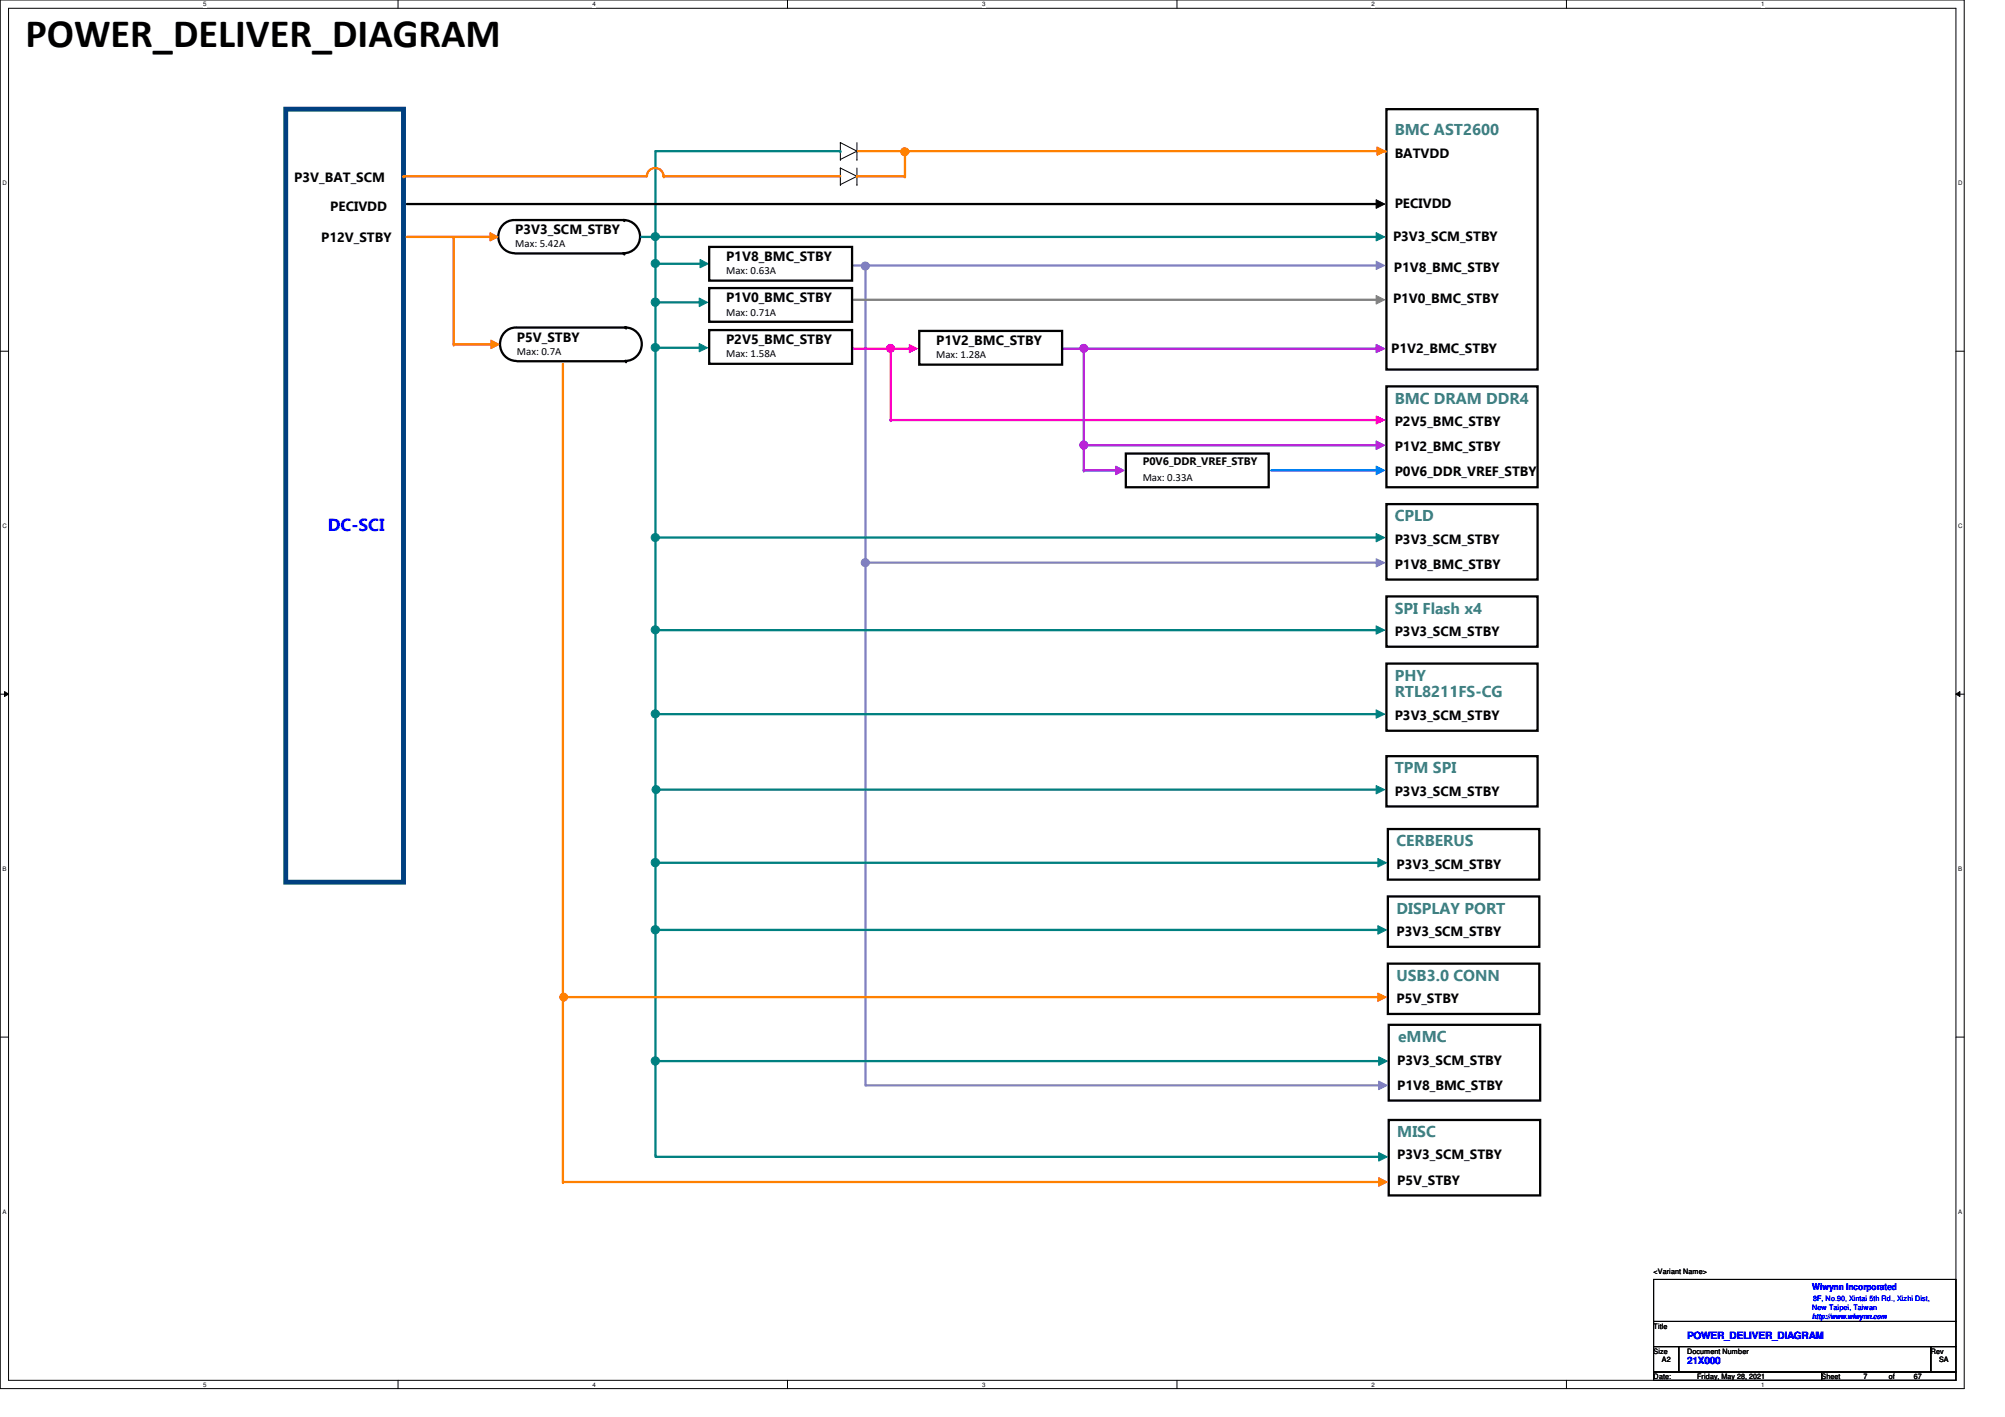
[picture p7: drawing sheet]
<svg xmlns="http://www.w3.org/2000/svg" width="297mm" height="210mm" viewBox="0 0 297 210" stroke-linecap="round" stroke-linejoin="round" font-family="sans-serif">
<path d="M0 0h291v205.7h-291zM1.3 1.2h288.5v203.3h-288.5z" fill="none" stroke="#000" stroke-width=".15"/>
<g fill="#fff">
<path d="M30.1 .1h.5v1h-.5z"/>
<path d="M30.1 204.6h.5v1h-.5z"/>
</g>
<path d="M59 0v1.2M59 204.5v1.2" fill="none" stroke="#000" stroke-width=".15"/>
<g fill="#fff">
<path d="M87.8 .1h.5v1h-.5z"/>
<path d="M87.8 204.6h.5v1h-.5z"/>
</g>
<path d="M116.7 0v1.2M116.7 204.5v1.2" fill="none" stroke="#000" stroke-width=".15"/>
<g fill="#fff">
<path d="M145.5 .1h.5v1h-.5z"/>
<path d="M145.5 204.6h.5v1h-.5z"/>
</g>
<path d="M174.4 0v1.2M174.4 204.5v1.2" fill="none" stroke="#000" stroke-width=".15"/>
<g fill="#fff">
<path d="M203.2 .1h.5v1h-.5z"/>
<path d="M203.2 204.6h.5v1h-.5z"/>
</g>
<path d="M232.1 0v1.2M232.1 204.5v1.2" fill="none" stroke="#000" stroke-width=".15"/>
<g fill="#fff">
<path d="M260.9 .1h.5v1h-.5z"/>
<path d="M260.9 204.6h.5v1h-.5z"/>
<path d="M.4 26.6h.6v1h-.6z"/>
<path d="M290.1 26.6h.6v1h-.6z"/>
<path d="M.4 77.4h.6v1h-.6z"/>
<path d="M290.1 77.4h.6v1h-.6z"/>
</g>
<path d="M0 52h1.3M289.8 52h1.2" fill="none" stroke="#000" stroke-width=".15"/>
<g fill="#fff">
<path d="M.4 128.2h.6v1h-.6z"/>
<path d="M290.1 128.2h.6v1h-.6z"/>
</g>
<path d="M0 102.8h1.3M.7 102.4l.6 .4-.6 .4zM289.8 102.8l.6-.4v.8zM289.8 102.8h1.2" fill="none" stroke="#000" stroke-width=".15"/>
<path d="M.7 102.4l.6 .4-.6 .4zM289.8 102.8l.6-.4v.8z" fill="#000"/>
<g fill="#fff">
<path d="M.4 179h.5v1h-.5z"/>
<path d="M290.1 179h.6v1h-.6z"/>
</g>
<path d="M0 153.6h1.3M289.8 153.6h1.2" fill="none" stroke="#000" stroke-width=".15"/>
<g fill="none" stroke="#000" stroke-width=".34">
<path d="M205.4 16.2h22.4v38.5h-22.4zM76.2 32.6a2.46 2.46 0 0 0-2.4 2.5 2.46 2.46 0 0 0 2.4 2.4M76.3 32.6h16.2M76.3 37.5h16.2M92.4 32.6a2.46 2.46 0 0 1 2.4 2.5 2.46 2.46 0 0 1-2.4 2.4M76.5 48.5a2.48 2.48 0 0 0-2.4 2.5 2.48 2.48 0 0 0 2.4 2.5M76.6 48.5h16.1M76.6 53.5h16.1M92.6 48.5a2.48 2.48 0 0 1 2.5 2.5 2.48 2.48 0 0 1-2.5 2.5M205.4 57.2h22.4v15h-22.4zM205.4 74.7h22.4v11.2h-22.4zM205.4 88.3h22.4v7.5h-22.4z"/>
<path d="M205.4 98.3h22.4v9.9h-22.4zM205.4 112h22.4v7.5h-22.4zM205.6 122.8h22.4v7.5h-22.4zM205.6 132.8h22.4v7.5h-22.4zM205.6 142.7h22.4v7.5h-22.4zM205.7 165.9h22.5v11.2h-22.5z"/>
</g>
<g fill="#000">
<circle cx="92.5" cy="32.6" r=".17"/>
<circle cx="92.5" cy="37.5" r=".17"/>
<circle cx="92.7" cy="53.5" r=".17"/>
<circle cx="92.7" cy="48.5" r=".17"/>
</g>
<path d="M42.3 16.2h17.5v114.5h-17.5z" fill="none" stroke="#004080" stroke-width=".72"/>
<path d="M60.3 35.1h12.6" fill="none" stroke="#f00" stroke-width=".34"/>
<circle cx="72.9" cy="35.1" r=".17" fill="#f00"/>
<path d="M67.2 51h6.2" fill="none" stroke="#f00" stroke-width=".34"/>
<circle cx="73.4" cy="51" r=".17" fill="#f00"/>
<path d="M72.6 34.5l1.2 .6-1.2 .6z" fill-rule="evenodd" fill="#f00"/>
<path d="M72.6 34.5l1.2 .6-1.2 .6z" fill="none" stroke="#f00" stroke-width=".15"/>
<path d="M95 35.1h109.6" fill="none" stroke="#008080" stroke-width=".34"/>
<circle cx="204.6" cy="35.1" r=".17" fill="#008080"/>
<path d="M97.1 22.4v148.7" fill="none" stroke="#008080" stroke-width=".34"/>
<circle cx="97.1" cy="171.1" r=".17" fill="#008080"/>
<path d="M97.2 39.1h6.8" fill="none" stroke="#008080" stroke-width=".34"/>
<circle cx="104" cy="39.1" r=".17" fill="#008080"/>
<path d="M128.2 39.3v121.4" fill="none" stroke="#8080c0" stroke-width=".34"/>
<circle cx="128.2" cy="160.7" r=".17" fill="#8080c0"/>
<path d="M126.5 39.3h78" fill="none" stroke="#8080c0" stroke-width=".34"/>
<circle cx="204.5" cy="39.3" r=".17" fill="#8080c0"/>
<path d="M126.5 44.4h77.6" fill="none" stroke="#808080" stroke-width=".34"/>
<circle cx="204.1" cy="44.4" r=".17" fill="#808080"/>
<path d="M203.9 34.5l1.2 .6-1.2 .6z" fill-rule="evenodd" fill="#008080"/>
<path d="M203.9 34.5l1.2 .6-1.2 .6z" fill="none" stroke="#008080" stroke-width=".15"/>
<path d="M103.7 38.4l1.2 .7-1.2 .6z" fill-rule="evenodd" fill="#008080"/>
<path d="M103.7 38.4l1.2 .7-1.2 .6z" fill="none" stroke="#008080" stroke-width=".15"/>
<path d="M203.9 43.8l1.2 .6-1.2 .6z" fill-rule="evenodd" fill="#808080"/>
<path d="M203.9 43.8l1.2 .6-1.2 .6z" fill="none" stroke="#808080" stroke-width=".15"/>
<path d="M67.2 35.1v15.9" fill="none" stroke="#f00" stroke-width=".34"/>
<circle cx="67.2" cy="51" r=".17" fill="#f00"/>
<path d="M131.9 51.6v10.6" fill="none" stroke="#f0f" stroke-width=".34"/>
<circle cx="131.9" cy="62.2" r=".17" fill="#f0f"/>
<path d="M126.4 51.6h9" fill="none" stroke="#f0f" stroke-width=".34"/>
<circle cx="135.4" cy="51.6" r=".17" fill="#f0f"/>
<path d="M134.7 51l1.2 .6-1.2 .6z" fill-rule="evenodd" fill="#f0f"/>
<path d="M134.7 51l1.2 .6-1.2 .6z" fill="none" stroke="#f0f" stroke-width=".15"/>
<path d="M157.3 51.6h47.3" fill="none" stroke="#8000ff" stroke-width=".34"/>
<circle cx="204.6" cy="51.6" r=".17" fill="#8000ff"/>
<path d="M83.4 53.9v121.2" fill="none" stroke="#ff8000" stroke-width=".34"/>
<circle cx="83.4" cy="175.1" r=".17" fill="#ff8000"/>
<path d="M131.9 62.2h72.5" fill="none" stroke="#f0f" stroke-width=".34"/>
<circle cx="204.4" cy="62.2" r=".17" fill="#f0f"/>
<path d="M203.9 61.6l1.2 .6-1.2 .6z" fill-rule="evenodd" fill="#f0f"/>
<path d="M203.9 61.6l1.2 .6-1.2 .6z" fill="none" stroke="#f0f" stroke-width=".15"/>
<path d="M160.6 69.7h5.2" fill="none" stroke="#8000ff" stroke-width=".34"/>
<circle cx="165.8" cy="69.7" r=".17" fill="#8000ff"/>
<path d="M165.3 69l1.2 .7-1.2 .6z" fill-rule="evenodd" fill="#8000ff"/>
<path d="M165.3 69l1.2 .7-1.2 .6z" fill="none" stroke="#8000ff" stroke-width=".15"/>
<path d="M160.6 51.8v17.9" fill="none" stroke="#8000ff" stroke-width=".34"/>
<circle cx="160.6" cy="69.7" r=".17" fill="#8000ff"/>
<path d="M188.3 69.7h16.1" fill="none" stroke="#0080ff" stroke-width=".34"/>
<circle cx="204.4" cy="69.7" r=".17" fill="#0080ff"/>
<path d="M203.9 69l1.2 .7-1.2 .6z" fill-rule="evenodd" fill="#0080ff"/>
<path d="M203.9 69l1.2 .7-1.2 .6z" fill="none" stroke="#0080ff" stroke-width=".15"/>
<path d="M97.1 79.6h107.3" fill="none" stroke="#008080" stroke-width=".34"/>
<circle cx="204.4" cy="79.6" r=".17" fill="#008080"/>
<path d="M203.9 79l1.2 .6-1.2 .7z" fill-rule="evenodd" fill="#008080"/>
<path d="M203.9 79l1.2 .6-1.2 .7z" fill="none" stroke="#008080" stroke-width=".15"/>
<path d="M128.4 83.4h75.9" fill="none" stroke="#8080c0" stroke-width=".34"/>
<circle cx="204.3" cy="83.4" r=".17" fill="#8080c0"/>
<path d="M203.9 82.8l1.2 .6-1.2 .6z" fill-rule="evenodd" fill="#8080c0"/>
<path d="M203.9 82.8l1.2 .6-1.2 .6z" fill="none" stroke="#8080c0" stroke-width=".15"/>
<path d="M97.1 93.3h107.3" fill="none" stroke="#008080" stroke-width=".34"/>
<circle cx="204.4" cy="93.3" r=".17" fill="#008080"/>
<path d="M203.9 92.7l1.2 .6-1.2 .6z" fill-rule="evenodd" fill="#008080"/>
<path d="M203.9 92.7l1.2 .6-1.2 .6z" fill="none" stroke="#008080" stroke-width=".15"/>
<path d="M97.1 105.8h107.3" fill="none" stroke="#008080" stroke-width=".34"/>
<circle cx="204.4" cy="105.8" r=".17" fill="#008080"/>
<path d="M203.9 105.2l1.2 .6-1.2 .6z" fill-rule="evenodd" fill="#008080"/>
<path d="M203.9 105.2l1.2 .6-1.2 .6z" fill="none" stroke="#008080" stroke-width=".15"/>
<path d="M97.1 117h107.2" fill="none" stroke="#008080" stroke-width=".34"/>
<circle cx="204.3" cy="117" r=".17" fill="#008080"/>
<path d="M203.9 116.4l1.2 .6-1.2 .6z" fill-rule="evenodd" fill="#008080"/>
<path d="M203.9 116.4l1.2 .6-1.2 .6z" fill="none" stroke="#008080" stroke-width=".15"/>
<path d="M97.1 157.2h107.7" fill="none" stroke="#008080" stroke-width=".34"/>
<circle cx="204.8" cy="157.2" r=".17" fill="#008080"/>
<path d="M204.3 156.5l1.2 .7-1.2 .6z" fill-rule="evenodd" fill="#008080"/>
<path d="M204.3 156.5l1.2 .7-1.2 .6z" fill="none" stroke="#008080" stroke-width=".15"/>
<path d="M97.1 127.8h107.4" fill="none" stroke="#008080" stroke-width=".34"/>
<circle cx="204.5" cy="127.8" r=".17" fill="#008080"/>
<path d="M204.1 127.2l1.3 .6-1.3 .6z" fill-rule="evenodd" fill="#008080"/>
<path d="M204.1 127.2l1.3 .6-1.3 .6z" fill="none" stroke="#008080" stroke-width=".15"/>
<path d="M97.1 137.8h107.4" fill="none" stroke="#008080" stroke-width=".34"/>
<circle cx="204.5" cy="137.8" r=".17" fill="#008080"/>
<path d="M204.1 137.1l1.3 .7-1.3 .6z" fill-rule="evenodd" fill="#008080"/>
<path d="M204.1 137.1l1.3 .7-1.3 .6z" fill="none" stroke="#008080" stroke-width=".15"/>
<path d="M83.5 147.7h121.1" fill="none" stroke="#ff8000" stroke-width=".34"/>
<circle cx="204.6" cy="147.7" r=".17" fill="#ff8000"/>
<path d="M204.1 147.1l1.3 .6-1.3 .6z" fill-rule="evenodd" fill="#ff8000"/>
<path d="M204.1 147.1l1.3 .6-1.3 .6z" fill="none" stroke="#ff8000" stroke-width=".15"/>
<path d="M160.7 66h43.7" fill="none" stroke="#8000ff" stroke-width=".34"/>
<circle cx="204.4" cy="66" r=".17" fill="#8000ff"/>
<path d="M203.9 65.3l1.2 .7-1.2 .6z" fill-rule="evenodd" fill="#8000ff"/>
<path d="M203.9 65.3l1.2 .7-1.2 .6z" fill="none" stroke="#8000ff" stroke-width=".15"/>
<path d="M203.9 51l1.2 .6-1.2 .6z" fill-rule="evenodd" fill="#8000ff"/>
<path d="M203.9 51l1.2 .6-1.2 .6z" fill="none" stroke="#8000ff" stroke-width=".15"/>
<path d="M97.1 171.4h107.7" fill="none" stroke="#008080" stroke-width=".34"/>
<circle cx="204.8" cy="171.4" r=".17" fill="#008080"/>
<path d="M204.3 170.7l1.2 .7-1.2 .6z" fill-rule="evenodd" fill="#008080"/>
<path d="M204.3 170.7l1.2 .7-1.2 .6z" fill="none" stroke="#008080" stroke-width=".15"/>
<path d="M83.5 175.1h121.1" fill="none" stroke="#ff8000" stroke-width=".34"/>
<circle cx="204.6" cy="175.1" r=".17" fill="#ff8000"/>
<path d="M204.3 174.5l1.2 .6-1.2 .6z" fill-rule="evenodd" fill="#ff8000"/>
<path d="M204.3 174.5l1.2 .6-1.2 .6z" fill="none" stroke="#ff8000" stroke-width=".15"/>
<path d="M60.3 30.2h143.8" fill="none" stroke="#000" stroke-width=".34"/>
<circle cx="204.1" cy="30.2" r=".17" fill="#000"/>
<path d="M97.2 51.5h7" fill="none" stroke="#008080" stroke-width=".34"/>
<circle cx="104.2" cy="51.5" r=".17" fill="#008080"/>
<path d="M103.6 50.9l1.2 .6-1.2 .6z" fill-rule="evenodd" fill="#008080"/>
<path d="M103.6 50.9l1.2 .6-1.2 .6z" fill="none" stroke="#008080" stroke-width=".15"/>
<path d="M105.1 36.6h21.1v5h-21.1zM105.1 48.9h21.1v5h-21.1zM105.1 42.7h21.1v5h-21.1zM136.2 49h21.1v5h-21.1zM166.8 67.2h21.2v5h-21.2zM205.7 151.8h22.5v11.2h-22.5z" fill="none" stroke="#000" stroke-width=".34"/>
<path d="M128.4 160.8h76.2" fill="none" stroke="#8080c0" stroke-width=".34"/>
<circle cx="204.6" cy="160.8" r=".17" fill="#8080c0"/>
<path d="M204.3 160.1l1.2 .7-1.2 .6z" fill-rule="evenodd" fill="#8080c0"/>
<path d="M204.3 160.1l1.2 .7-1.2 .6z" fill="none" stroke="#8080c0" stroke-width=".15"/>
<path d="M203.9 29.6l1.2 .6-1.2 .7z" fill-rule="evenodd" fill="#000"/>
<path d="M203.9 29.6l1.2 .6-1.2 .7z" fill="none" stroke="#000" stroke-width=".15"/>
<path d="M97.1 44.8h6.7" fill="none" stroke="#008080" stroke-width=".34"/>
<circle cx="103.8" cy="44.8" r=".17" fill="#008080"/>
<path d="M103.6 44.2l1.2 .6-1.2 .6z" fill-rule="evenodd" fill="#008080"/>
<path d="M103.6 44.2l1.2 .6-1.2 .6z" fill="none" stroke="#008080" stroke-width=".15"/>
<path d="M72.7 50.4l1.3 .6-1.3 .6z" fill-rule="evenodd" fill="#f00"/>
<path d="M72.7 50.4l1.3 .6-1.3 .6z" fill="none" stroke="#f00" stroke-width=".15"/>
<path d="M203.9 38.7l1.2 .6-1.2 .6z" fill-rule="evenodd" fill="#8080c0"/>
<path d="M203.9 38.7l1.2 .6-1.2 .6z" fill="none" stroke="#8080c0" stroke-width=".15"/>
<g fill="none" stroke="#000" stroke-width=".15">
<path d="M124.5 21.1h.1M124.5 23.6h.1M124.5 27.3h.1M124.5 24.9h.1M124.5 21.1l2.5 1.3M124.5 21.1v2.5M124.5 24.9v2.4M124.5 24.9l2.5 1.2M127 22.4h.1M127 23.6h.1M127 27.3h.1M127 26.1h.1"/>
<path d="M127 22.4l-2.5 1.2M127 21.1v2.5M127 24.9v2.4M127 26.1l-2.5 1.2"/>
</g>
<path d="M98.3 26.1h26.2" fill="none" stroke="#ff8000" stroke-width=".34"/>
<circle cx="98.3" cy="26.1" r=".17" fill="#ff8000"/>
<path d="M59.8 26.1h36" fill="none" stroke="#ff8000" stroke-width=".34"/>
<circle cx="59.8" cy="26.1" r=".17" fill="#ff8000"/>
<path d="M95.8 26.1a1.23 1.23 0 0 1 1.3-1.2 1.23 1.23 0 0 1 1.2 1.2" fill="none" stroke="#ff8000" stroke-width=".34"/>
<path d="M97.1 22.4h27.4" fill="none" stroke="#008080" stroke-width=".34"/>
<circle cx="124.5" cy="22.4" r=".17" fill="#008080"/>
<path d="M127.1 22.4h78.2" fill="none" stroke="#ff8000" stroke-width=".34"/>
<circle cx="205.3" cy="22.4" r=".17" fill="#ff8000"/>
<path d="M127 26.1h6.9" fill="none" stroke="#ff8000" stroke-width=".34"/>
<circle cx="127" cy="26.1" r=".17" fill="#ff8000"/>
<path d="M134.1 22.5v3.6" fill="none" stroke="#ff8000" stroke-width=".34"/>
<circle cx="134.1" cy="26.1" r=".17" fill="#ff8000"/>
<path d="M204 21.8l1.3 .6-1.3 .6z" fill-rule="evenodd" fill="#ff8000"/>
<path d="M204 21.8l1.3 .6-1.3 .6z" fill="none" stroke="#ff8000" stroke-width=".15"/>
<circle cx="83.5" cy="147.7" r=".59" fill="#ff8000"/>
<circle cx="83.5" cy="147.7" r=".59" fill="none" stroke="#ff8000" stroke-width=".15"/>
<circle cx="134.1" cy="22.5" r=".61" fill="#ff8000"/>
<circle cx="134.1" cy="22.5" r=".61" fill="none" stroke="#ff8000" stroke-width=".15"/>
<circle cx="97.1" cy="35.1" r=".61" fill="#008080"/>
<circle cx="97.1" cy="35.1" r=".61" fill="none" stroke="#008080" stroke-width=".15"/>
<circle cx="97.1" cy="39" r=".61" fill="#008080"/>
<circle cx="97.1" cy="39" r=".61" fill="none" stroke="#008080" stroke-width=".15"/>
<circle cx="97.1" cy="44.8" r=".62" fill="#008080"/>
<circle cx="97.1" cy="44.8" r=".62" fill="none" stroke="#008080" stroke-width=".15"/>
<circle cx="97.1" cy="51.5" r=".61" fill="#008080"/>
<circle cx="97.1" cy="51.5" r=".61" fill="none" stroke="#008080" stroke-width=".15"/>
<circle cx="97.1" cy="79.6" r=".61" fill="#008080"/>
<circle cx="97.1" cy="79.6" r=".61" fill="none" stroke="#008080" stroke-width=".15"/>
<circle cx="97.1" cy="93.3" r=".61" fill="#008080"/>
<circle cx="97.1" cy="93.3" r=".61" fill="none" stroke="#008080" stroke-width=".15"/>
<circle cx="97.1" cy="105.7" r=".61" fill="#008080"/>
<circle cx="97.1" cy="105.7" r=".61" fill="none" stroke="#008080" stroke-width=".15"/>
<circle cx="97.2" cy="117" r=".59" fill="#008080"/>
<circle cx="97.2" cy="117" r=".59" fill="none" stroke="#008080" stroke-width=".15"/>
<circle cx="97.1" cy="127.8" r=".62" fill="#008080"/>
<circle cx="97.1" cy="127.8" r=".62" fill="none" stroke="#008080" stroke-width=".15"/>
<circle cx="97.1" cy="137.7" r=".62" fill="#008080"/>
<circle cx="97.1" cy="137.7" r=".62" fill="none" stroke="#008080" stroke-width=".15"/>
<circle cx="97.1" cy="157.2" r=".62" fill="#008080"/>
<circle cx="97.1" cy="157.2" r=".62" fill="none" stroke="#008080" stroke-width=".15"/>
<circle cx="128.2" cy="39.4" r=".61" fill="#8080c0"/>
<circle cx="128.2" cy="39.4" r=".61" fill="none" stroke="#8080c0" stroke-width=".15"/>
<circle cx="128.2" cy="83.4" r=".61" fill="#8080c0"/>
<circle cx="128.2" cy="83.4" r=".61" fill="none" stroke="#8080c0" stroke-width=".15"/>
<circle cx="131.9" cy="51.6" r=".61" fill="#f0f"/>
<circle cx="131.9" cy="51.6" r=".61" fill="none" stroke="#f0f" stroke-width=".15"/>
<circle cx="160.6" cy="51.6" r=".59" fill="#8000ff"/>
<circle cx="160.6" cy="51.6" r=".59" fill="none" stroke="#8000ff" stroke-width=".15"/>
<circle cx="160.6" cy="65.9" r=".6" fill="#8000ff"/>
<circle cx="160.6" cy="65.9" r=".6" fill="none" stroke="#8000ff" stroke-width=".15"/>
<path d="M245 189.5h44.8v6.2h-44.8zM245 195.7h44.8v3.8h-44.8zM245 199.5h3.7v3.7h-3.7zM248.7 199.5h37.3v3.7h-37.3zM286 199.5h3.8v3.7h-3.8zM245 203.2h24.9v1.3h-24.9zM269.9 203.2h19.9v1.3h-19.9z" fill="none" stroke="#000" stroke-width=".15"/>
<text font-size="6" x="3.8" y="6.9">POWER_DELIVER_DIAGRAM</text>
<text font-size="2.6" fill="#00f" x="48.6" y="78.7">DC-SCI</text>
<g font-size="2.3" fill="#408080">
<text x="206.6" y="19.9">BMC AST2600</text>
<text x="206.6" y="59.8">BMC DRAM DDR4</text>
<text x="206.6" y="77.2">CPLD</text>
<text x="206.6" y="90.9">SPI Flash x4</text>
<text x="206.6" y="100.8">PHY</text>
<text x="206.6" y="103.3">RTL8211FS-CG</text>
<text x="206.6" y="114.6">TPM SPI</text>
<text x="206.9" y="125.3">CERBERUS</text>
<text x="206.9" y="135.3">DISPLAY PORT</text>
<text x="206.9" y="145.3">USB3.0 CONN</text>
<text x="207.1" y="154.3">eMMC</text>
<text x="207" y="168.4">MISC</text>
</g>
<g font-size="2">
<text x="206.6" y="23.4">BATVDD</text>
<text x="43.6" y="27">P3V_BAT_SCM</text>
<text x="47.6" y="35.8">P12V_STBY</text>
<text x="48.9" y="31.2">PECIVDD</text>
<text x="76.3" y="34.7">P3V3_SCM_STBY</text>
<text x="206.4" y="35.7">P3V3_SCM_STBY</text>
<text x="206.6" y="30.9">PECIVDD</text>
<text x="107.6" y="38.7">P1V8_BMC_STBY</text>
<text x="206.5" y="40.3">P1V8_BMC_STBY</text>
<text x="107.6" y="44.8">P1V0_BMC_STBY</text>
<text x="206.4" y="44.9">P1V0_BMC_STBY</text>
<text x="76.6" y="50.6">P5V_STBY</text>
<text x="107.6" y="51">P2V5_BMC_STBY</text>
<text x="138.7" y="51.1">P1V2_BMC_STBY</text>
<text x="206.1" y="52.2">P1V2_BMC_STBY</text>
<text x="206.6" y="63.1">P2V5_BMC_STBY</text>
<text x="206.6" y="66.8">P1V2_BMC_STBY</text>
<text x="206.6" y="70.6">P0V6_DDR_VREF_STBY</text>
<text x="206.6" y="80.5">P3V3_SCM_STBY</text>
<text x="206.6" y="84.2">P1V8_BMC_STBY</text>
<text x="206.6" y="94.2">P3V3_SCM_STBY</text>
<text x="206.6" y="106.6">P3V3_SCM_STBY</text>
<text x="206.6" y="117.9">P3V3_SCM_STBY</text>
<text x="206.9" y="128.7">P3V3_SCM_STBY</text>
<text x="206.9" y="138.6">P3V3_SCM_STBY</text>
<text x="206.9" y="148.6">P5V_STBY</text>
<text x="207" y="157.7">P3V3_SCM_STBY</text>
<text x="207" y="161.4">P1V8_BMC_STBY</text>
<text x="207" y="171.7">P3V3_SCM_STBY</text>
<text x="207" y="175.5">P5V_STBY</text>
</g>
<g font-size="1.6">
<text x="76.3" y="36.6">Max: 5.42A</text>
<text x="107.6" y="40.6">Max: 0.63A</text>
<text x="107.6" y="46.8">Max: 0.71A</text>
<text x="76.6" y="52.5">Max: 0.7A</text>
<text x="107.6" y="52.9">Max: 1.58A</text>
<text x="138.7" y="53">Max: 1.28A</text>
<text x="169.3" y="71.2">Max: 0.33A</text>
<text x="169.3" y="68.9">P0V6_DDR_VREF_STBY</text>
</g>
<g font-size="1.5" fill="#00f">
<text x="249.9" y="202.1">21X000</text>
<text x="249.9" y="198.4">POWER_DELIVER_DIAGRAM</text>
</g>
<text font-size="1.4" fill="#00f" x="268.5" y="191.1">Wiwynn Incorporated</text>
<g font-size="1.1">
<text x="245" y="188.7">&lt;Variant Name&gt;</text>
<text x="245" y="196.8">Title</text>
<text x="245" y="200.5">Size</text>
<text x="246.2" y="201.8">A2</text>
<text x="249.9" y="200.5">Document Number</text>
<text x="286" y="200.5">Rev</text>
<text x="287.3" y="201.8">SA</text>
<text x="245" y="204.3">Date:</text>
<text x="251.4" y="204.3">Friday, May 28, 2021</text>
<text x="269.9" y="204.3">Sheet</text>
<text x="276.1" y="204.3">7</text>
<text x="279.8" y="204.3">of</text>
<text x="283.5" y="204.3">67</text>
</g>
<g font-size="1.1" fill="#00f">
<text x="268.5" y="195.4">http://www.wiwynn.com</text>
<text x="268.5" y="194.1">New Taipei, Taiwan</text>
<text x="268.6" y="192.7">8F, No.90, Xintai 5th Rd., Xizhi Dist,</text>
</g>
<g font-size=".9">
<text x="30.1" y=".9">5</text>
<text x="87.8" y=".9">4</text>
<text x="145.5" y=".9">3</text>
<text x="203.2" y=".9">2</text>
<text x="260.9" y=".9">1</text>
<text x=".4" y="27.4">D</text>
<text x="290.1" y="27.4">D</text>
<text x=".4" y="78.2">C</text>
<text x="290.1" y="78.2">C</text>
<text x=".4" y="129">B</text>
<text x="290.1" y="129">B</text>
<text x=".4" y="179.8">A</text>
<text x="290.1" y="179.8">A</text>
<text x="30.1" y="205.4">5</text>
<text x="87.8" y="205.4">4</text>
<text x="145.5" y="205.4">3</text>
<text x="203.2" y="205.4">2</text>
<text x="260.9" y="205.4">1</text>
</g>
</svg>
